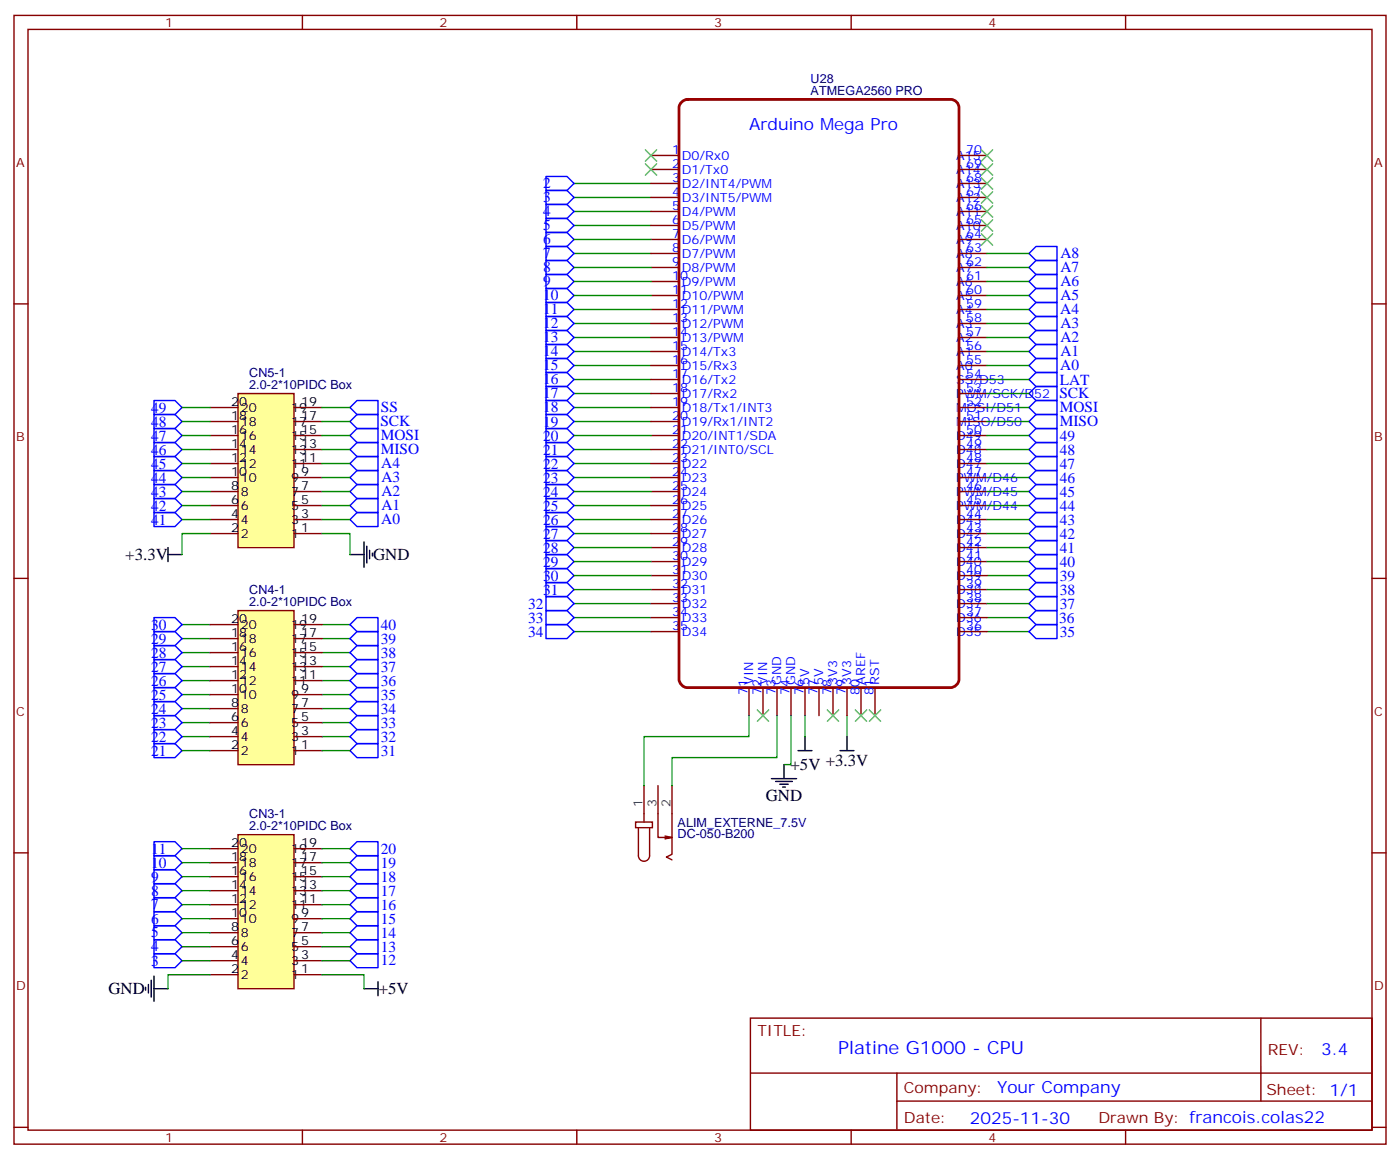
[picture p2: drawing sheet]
<svg xmlns="http://www.w3.org/2000/svg" width="353mm" height="292mm" viewBox="0 0 353 292" stroke-linecap="round" stroke-linejoin="round" font-family="sans-serif">
<g fill="none" stroke="#870000" stroke-width=".35">
<path d="M3.5 3.9h345.7v284.3h-345.7zM7.1 7.4h338.6v277.3h-338.6zM76.2 3.9v3.5M145.3 3.9v3.5M214.5 3.9v3.5M283.6 3.9v3.5M164 39.2h7.1M241.7 39.2h7M164 42.7h7.1M164 46.2h7.1M164 49.7h7.1M164 53.3h7.1"/>
<path d="M164 56.8h7.1M241.7 42.7h7M241.7 46.2h7M241.7 49.7h7M241.7 53.3h7M241.7 56.8h7M3.5 76.6h3.6M164 60.3h7.1M164 63.9h7.1M164 67.4h7.1M164 70.9h7.1M164 74.4h7.1"/>
<path d="M164 78h7.1M241.7 60.3h7M241.7 63.9h7M241.7 67.4h7M241.7 70.9h7M241.7 74.4h7M241.7 78h7M345.7 76.6h3.5M164 81.5h7.1M164 85h7.1M164 88.5h7.1M164 92.1h7.1"/>
<path d="M164 95.6h7.1M164 99.1h7.1M241.7 81.5h7M241.7 85h7M241.7 88.5h7M241.7 92.1h7M241.7 95.6h7M241.7 99.1h7M164 102.7h7.1M164 106.2h7.1M164 109.7h7.1M164 113.2h7.1"/>
<path d="M164 116.8h7.1M241.7 102.7h7M241.7 106.2h7M241.7 109.7h7M241.7 113.2h7M241.7 116.8h7M164 120.3h7.1M164 123.8h7.1M164 127.4h7.1M164 130.9h7.1M164 134.4h7.1M164 137.9h7.1"/>
<path d="M241.7 120.3h7M241.7 123.8h7M241.7 127.4h7M241.7 130.9h7M241.7 134.4h7M241.7 137.9h7M3.5 145.7h3.6M164 141.5h7.1M164 145h7.1M164 148.5h7.1M164 152h7.1M164 155.6h7.1"/>
<path d="M164 159.1h7.1M241.7 141.5h7M241.7 145h7M241.7 148.5h7M241.7 152h7M241.7 155.6h7M241.7 159.1h7M345.7 145.7h3.5M188.7 173.2v7.1M192.3 173.2v7.1M195.8 173.2v7.1M199.3 173.2v7.1"/>
<path d="M202.8 173.2v7.1M206.4 173.2v7.1M209.9 173.2v7.1M213.4 173.2v7.1M217 173.2v7.1M220.5 173.2v7.1M3.5 214.8h3.6M345.7 214.8h3.5M189.1 256.5h156.6v28.2h-156.6zM317.7 256.5v20.9M189.1 270.3h156.5M226 277.4h119.6"/>
<path d="M226 270.3v14.1M3.5 284h3.6M76.2 284.7v3.5M145.3 284.7v3.5M214.5 284.7v3.5M283.6 284.7v3.5M345.7 284h3.5"/>
</g>
<g fill="none" stroke="#00f" stroke-width=".35">
<path d="M137.6 44.4h5.3l1.7 1.8-1.7 1.8h-5.3zM137.6 48h5.3l1.7 1.7-1.7 1.8h-5.3zM137.6 51.5h5.3l1.7 1.8-1.7 1.7h-5.3zM137.6 55h5.3l1.7 1.8-1.7 1.8h-5.3zM137.6 76.2h5.3l1.7 1.8-1.7 1.7h-5.3zM137.6 72.7h5.3l1.7 1.7-1.7 1.8h-5.3zM137.6 69.1h5.3l1.7 1.8-1.7 1.8h-5.3zM137.6 65.6h5.3l1.7 1.8-1.7 1.7h-5.3zM137.6 62.1h5.3l1.7 1.8-1.7 1.7h-5.3zM137.6 79.7h5.3l1.7 1.8-1.7 1.8h-5.3zM137.6 90.3h5.3l1.7 1.8-1.7 1.7h-5.3zM137.6 93.8h5.3l1.7 1.8-1.7 1.8h-5.3z"/>
<path d="M137.6 97.4h5.3l1.7 1.7-1.7 1.8h-5.3zM137.6 83.3h5.3l1.7 1.7-1.7 1.8h-5.3zM137.6 86.8h5.3l1.7 1.7-1.7 1.8h-5.3zM137.6 100.9h5.3l1.7 1.8-1.7 1.7h-5.3zM137.6 104.4h5.3l1.7 1.8-1.7 1.7h-5.3zM137.6 111.5h5.3l1.7 1.7-1.7 1.8h-5.3zM137.6 115h5.3l1.7 1.8-1.7 1.7h-5.3zM137.6 118.5h5.3l1.7 1.8-1.7 1.8h-5.3zM137.6 129.1h5.3l1.7 1.8-1.7 1.7h-5.3zM137.6 132.6h5.3l1.7 1.8-1.7 1.8h-5.3zM137.6 125.6h5.3l1.7 1.8-1.7 1.7h-5.3zM137.6 153.8h5.3l1.7 1.8-1.7 1.7h-5.3z"/>
<path d="M137.6 150.3h5.3l1.7 1.7-1.7 1.8h-5.3zM137.6 157.3h5.3l1.7 1.8-1.7 1.8h-5.3zM259.3 155.6l1.8-1.8h5.2v3.5h-5.2zM259.3 145l1.8-1.8h5.2v3.6h-5.2zM259.3 159.1l1.8-1.8h5.2v3.6h-5.2z"/>
</g>
<g fill="none" stroke="#008700" stroke-width=".35">
<path d="M144.6 56.8h19.4M144.6 53.3h19.4M144.6 49.7h19.4M144.6 46.2h19.4M144.6 63.9h19.4M144.6 99.1h19.4M144.6 95.6h19.4M144.6 92.1h19.4M144.6 88.5h19.4M144.6 85h19.4M144.6 81.5h19.4M144.6 116.8h19.4"/>
<path d="M144.6 113.2h19.4M144.6 106.2h19.4M144.6 102.7h19.4M144.6 134.4h19.4M144.6 130.9h19.4M144.6 127.4h19.4M144.6 120.3h19.4M144.6 155.6h19.4M144.6 159.1h19.4M144.6 152h19.4M248.7 155.6h10.6M248.7 159.1h10.6"/>
<path d="M248.7 145h10.6M213.4 180.3v5.3"/>
</g>
<path d="M171.8 25.7l1.4-.7h66.3a2.12 2.12 0 0 1 2.2 2.2v143.9a2.27 2.27 0 0 1-2.2 2.1h-66.3a2.27 2.27 0 0 1-2.1-2.1v-143.9l.1-.6z" fill="none" stroke="#900" stroke-width=".71"/>
<path d="M194.4 196.1h6.3M195.4 196.8h4.3M196.5 197.6h2.1M197.2 198.3h.7M197.6 192.6v3.5M201.1 189.1h3.5M202.8 185.6v3.5M211.7 189.1h3.5M213.4 185.6v3.5" fill="none" stroke="#000" stroke-width=".35"/>
<path d="M60 210.3h14.1v38.8h-14.1z" fill="#ff9" stroke="#870000" stroke-width=".35"/>
<g fill="none" stroke="#870000" stroke-width=".35">
<path d="M52.9 217.3h7.1M52.9 213.8h7.1M74.1 217.3h7M74.1 213.8h7M52.9 238.5h7.1M52.9 234.9h7.1M52.9 231.4h7.1M52.9 227.9h7.1M52.9 224.4h7.1M52.9 220.8h7.1M74.1 238.5h7M74.1 234.9h7"/>
<path d="M74.1 231.4h7M74.1 227.9h7M74.1 224.4h7M74.1 220.8h7M52.9 245.5h7.1M52.9 242h7.1M74.1 245.5h7M74.1 242h7"/>
</g>
<path d="M60 99.1h14.1v38.8h-14.1z" fill="#ff9" stroke="#870000" stroke-width=".35"/>
<g fill="none" stroke="#870000" stroke-width=".35">
<path d="M52.9 116.8h7.1M52.9 113.2h7.1M52.9 109.7h7.1M52.9 106.2h7.1M52.9 102.7h7.1M74.1 116.8h7M74.1 113.2h7M74.1 109.7h7M74.1 106.2h7M74.1 102.7h7M52.9 134.4h7.1M52.9 130.9h7.1"/>
<path d="M52.9 127.4h7.1M52.9 123.8h7.1M52.9 120.3h7.1M74.1 134.4h7M74.1 130.9h7M74.1 127.4h7M74.1 123.8h7M74.1 120.3h7"/>
</g>
<g fill="none" stroke="#000" stroke-width=".35">
<path d="M42.3 139.7h3.6M42.3 137.9v3.6M88.2 139.7h3.5M91.7 136.5v6.4M92.4 137.6v4.2M93.1 138.6v2.2M93.8 139.3v.8M36.7 248.7v.7M37.4 248v2.1M38.1 246.9v4.3M38.8 249.1h3.5M38.8 245.9v6.3"/>
<path d="M91.7 249.1h3.5M95.2 247.3v3.5"/>
</g>
<g fill="none" stroke="#00f" stroke-width=".35">
<path d="M137.6 58.6h5.3l1.7 1.7-1.7 1.8h-5.3zM38.8 115h5.3l1.8 1.8-1.8 1.7h-5.3zM38.8 111.5h5.3l1.8 1.7-1.8 1.8h-5.3zM38.8 107.9h5.3l1.8 1.8-1.8 1.8h-5.3zM38.8 104.4h5.3l1.8 1.8-1.8 1.7h-5.3zM38.8 118.5h5.3l1.8 1.8-1.8 1.8h-5.3zM38.8 100.9h5.3l1.8 1.8-1.8 1.7h-5.3zM88.2 116.8l1.8-1.8h5.2v3.5h-5.2zM137.6 107.9h5.3l1.7 1.8-1.7 1.8h-5.3zM38.8 122.1h5.3l1.8 1.7-1.8 1.8h-5.3zM38.8 125.6h5.3l1.8 1.8-1.8 1.7h-5.3zM38.8 129.1h5.3l1.8 1.8-1.8 1.7h-5.3z"/>
<path d="M88.2 120.3l1.8-1.8h5.2v3.6h-5.2zM88.2 123.8l1.8-1.7h5.2v3.5h-5.2zM137.6 122.1h5.3l1.7 1.7-1.7 1.8h-5.3zM137.6 136.2h5.3l1.7 1.7-1.7 1.8h-5.3zM137.6 139.7h5.3l1.7 1.8-1.7 1.7h-5.3zM38.8 155.6h5.3l1.8 1.7-1.8 1.8h-5.3zM38.8 159.1h5.3l1.8 1.8-1.8 1.7h-5.3zM88.2 157.3l1.8-1.7h5.2v3.5h-5.2zM137.6 143.2h5.3l1.7 1.8-1.7 1.8h-5.3zM137.6 146.8h5.3l1.7 1.7-1.7 1.8h-5.3zM38.8 176.7h5.3l1.8 1.8-1.8 1.8h-5.3zM38.8 173.2h5.3l1.8 1.8-1.8 1.7h-5.3z"/>
<path d="M38.8 162.6h5.3l1.8 1.8-1.8 1.8h-5.3zM38.8 169.7h5.3l1.8 1.7-1.8 1.8h-5.3zM38.8 166.2h5.3l1.8 1.7-1.8 1.8h-5.3zM88.2 178.5l1.8-1.8h5.2v3.6h-5.2zM88.2 171.4l1.8-1.7h5.2v3.5h-5.2zM88.2 175l1.8-1.8h5.2v3.5h-5.2zM88.2 167.9l1.8-1.7h5.2v3.5h-5.2zM88.2 164.4l1.8-1.8h5.2v3.6h-5.2zM88.2 160.9l1.8-1.8h5.2v3.5h-5.2zM38.8 180.3h5.3l1.8 1.7-1.8 1.8h-5.3zM38.8 183.8h5.3l1.8 1.8-1.8 1.7h-5.3zM88.2 182l1.8-1.7h5.2v3.5h-5.2z"/>
<path d="M90 183.8h5.2v3.5h-5.2l-1.8-1.7zM38.8 219.1h5.3l1.8 1.7-1.8 1.8h-5.3zM38.8 215.5h5.3l1.8 1.8-1.8 1.8h-5.3zM38.8 212h5.3l1.8 1.8-1.8 1.7h-5.3zM88.2 213.8l1.8-1.8h5.2v3.5h-5.2zM90 215.5h5.2v3.6h-5.2l-1.8-1.8zM90 219.1h5.2v3.5h-5.2l-1.8-1.8zM38.8 222.6h5.3l1.8 1.8-1.8 1.7h-5.3zM38.8 226.1h5.3l1.8 1.8-1.8 1.8h-5.3zM38.8 229.7h5.3l1.8 1.7-1.8 1.8h-5.3zM38.8 236.7h5.3l1.8 1.8-1.8 1.7h-5.3zM38.8 233.2h5.3l1.8 1.7-1.8 1.8h-5.3z"/>
<path d="M88.2 231.4l1.8-1.7h5.2v3.5h-5.2zM88.2 227.9l1.8-1.8h5.2v3.6h-5.2zM88.2 234.9l1.8-1.7h5.2v3.5h-5.2zM88.2 238.5l1.8-1.8h5.2v3.5h-5.2zM90 222.6h5.2v3.5h-5.2l-1.8-1.7zM38.8 240.2h5.3l1.8 1.8-1.8 1.8h-5.3zM88.2 242l1.8-1.8h5.2v3.6h-5.2z"/>
</g>
<g fill="none" stroke="#008700" stroke-width=".35">
<path d="M144.6 60.3h19.4M144.6 67.4h19.4M144.6 70.9h19.4M144.6 74.4h19.4M144.6 78h19.4M45.9 116.8h7M45.9 102.7h7M45.9 106.2h7M45.9 109.7h7M45.9 113.2h7M81.1 116.8h7.1M144.6 109.7h19.4"/>
<path d="M45.9 120.3h7M52.9 134.4h-7v5.3M81.1 134.4h7.1v5.3M81.1 123.8h7.1M81.1 120.3h7.1M144.6 123.8h19.4M144.6 137.9h19.4M45.9 157.3h7M81.1 157.3h7.1M144.6 141.5h19.4M144.6 145h19.4M144.6 148.5h19.4"/>
<path d="M45.9 178.5h7M45.9 167.9h7M45.9 171.4h7M45.9 164.4h7M45.9 160.9h7M45.9 175h7M81.1 178.5h7.1M81.1 167.9h7.1M81.1 171.4h7.1M81.1 164.4h7.1M81.1 160.9h7.1M81.1 175h7.1"/>
<path d="M45.9 185.6h7M45.9 182h7M81.1 185.6h7.1M81.1 182h7.1M45.9 217.3h7M45.9 213.8h7M81.1 217.3h7.1M81.1 213.8h7.1M45.9 227.9h7M45.9 231.4h7M45.9 224.4h7M45.9 220.8h7"/>
<path d="M45.9 238.5h7M45.9 234.9h7M81.1 227.9h7.1M81.1 231.4h7.1M81.1 224.4h7.1M81.1 220.8h7.1M81.1 238.5h7.1M81.1 234.9h7.1M45.9 242h7M52.9 245.5h-10.6v3.6M81.1 245.5h10.6v3.6M81.1 242h7.1"/>
</g>
<path d="M60 153.8h14.1v38.8h-14.1z" fill="#ff9" stroke="#870000" stroke-width=".35"/>
<g fill="none" stroke="#870000" stroke-width=".35">
<path d="M52.9 157.3h7.1M74.1 157.3h7M52.9 178.5h7.1M52.9 175h7.1M52.9 171.4h7.1M52.9 167.9h7.1M52.9 164.4h7.1M52.9 160.9h7.1M74.1 178.5h7M74.1 175h7M74.1 171.4h7M74.1 167.9h7"/>
<path d="M74.1 164.4h7M74.1 160.9h7M52.9 189.1h7.1M52.9 185.6h7.1M52.9 182h7.1M74.1 189.1h7M74.1 185.6h7M74.1 182h7M162.3 197.9v9.2M165.8 197.9v13.1h3.5l-1.7 .3M169.3 197.9v17.3l-1.4 .7 1.4 .7M160.2 207.1h4.2v1.4h-4.2z"/>
<path d="M160.9 208.5v7a1.41 1.41 0 0 0 1.4 1.5 1.41 1.41 0 0 0 1.4-1.5v-7M167.6 210.6l1.7 .4"/>
</g>
<g fill="none" stroke="#00f" stroke-width=".35">
<path d="M259.3 63.9l1.8-1.8h5.2v3.5h-5.2zM259.3 67.4l1.8-1.8h5.2v3.5h-5.2zM259.3 70.9l1.8-1.8h5.2v3.6h-5.2zM259.3 74.4l1.8-1.7h5.2v3.5h-5.2zM259.3 78l1.8-1.8h5.2v3.5h-5.2zM259.3 81.5l1.8-1.8h5.2v3.6h-5.2zM259.3 85l1.8-1.7h5.2v3.5h-5.2zM259.3 88.5l1.8-1.7h5.2v3.5h-5.2zM259.3 92.1l1.8-1.8h5.2v3.5h-5.2zM259.3 99.1l1.8-1.7h5.2v3.5h-5.2zM259.3 95.6l1.8-1.8h5.2v3.6h-5.2zM88.2 102.7l1.8-1.8h5.2v3.5h-5.2z"/>
<path d="M88.2 106.2l1.8-1.8h5.2v3.5h-5.2zM88.2 109.7l1.8-1.8h5.2v3.6h-5.2zM88.2 113.2l1.8-1.7h5.2v3.5h-5.2zM259.3 116.8l1.8-1.8h5.2v3.5h-5.2zM259.3 113.2l1.8-1.7h5.2v3.5h-5.2zM259.3 109.7l1.8-1.8h5.2v3.6h-5.2zM259.3 106.2l1.8-1.8h5.2v3.5h-5.2zM259.3 102.7l1.8-1.8h5.2v3.5h-5.2zM88.2 130.9l1.8-1.8h5.2v3.5h-5.2zM88.2 127.4l1.8-1.8h5.2v3.5h-5.2zM259.3 137.9l1.8-1.7h5.2v3.5h-5.2zM259.3 134.4l1.8-1.8h5.2v3.6h-5.2z"/>
<path d="M259.3 130.9l1.8-1.8h5.2v3.5h-5.2zM259.3 127.4l1.8-1.8h5.2v3.5h-5.2zM259.3 123.8l1.8-1.7h5.2v3.5h-5.2zM259.3 120.3l1.8-1.8h5.2v3.6h-5.2zM259.3 152l1.8-1.7h5.2v3.5h-5.2zM259.3 148.5l1.8-1.7h5.2v3.5h-5.2zM259.3 141.5l1.8-1.8h5.2v3.5h-5.2zM38.8 187.3h5.3l1.8 1.8-1.8 1.8h-5.3zM90 187.3h5.2v3.6h-5.2l-1.8-1.8z"/>
</g>
<g fill="none" stroke="#008700" stroke-width=".35">
<path d="M248.7 78h10.6M248.7 74.4h10.6M248.7 70.9h10.6M248.7 67.4h10.6M248.7 63.9h10.6M248.7 92.1h10.6M248.7 88.5h10.6M248.7 85h10.6M248.7 81.5h10.6M248.7 99.1h10.6M248.7 95.6h10.6M81.1 113.2h7.1"/>
<path d="M81.1 109.7h7.1M81.1 106.2h7.1M81.1 102.7h7.1M248.7 116.8h10.6M248.7 113.2h10.6M248.7 109.7h10.6M248.7 106.2h10.6M248.7 102.7h10.6M45.9 123.8h7M45.9 127.4h7M45.9 130.9h7M81.1 127.4h7.1"/>
<path d="M81.1 130.9h7.1M248.7 123.8h10.6M248.7 127.4h10.6M248.7 130.9h10.6M248.7 137.9h10.6M248.7 134.4h10.6M248.7 120.3h10.6M248.7 152h10.6M248.7 148.5h10.6M248.7 141.5h10.6M45.9 189.1h7M81.1 189.1h7.1"/>
<path d="M188.7 180.3v5.3h-26.4v12.3M195.8 180.3v10.6h-26.5v7M199.3 180.3v12.3h-1.7M202.8 180.3v5.3"/>
</g>
<g fill="none" stroke="#3c3" stroke-width=".35">
<path d="M162.6 37.7l2.9 2.9M165.5 37.7l-2.9 2.9M247.3 37.7l2.8 2.9M250.1 37.7l-2.8 2.9M162.6 41.3l2.9 2.8M165.5 41.3l-2.9 2.8M247.3 41.3l2.8 2.8M247.3 44.8l2.8 2.8M247.3 48.3l2.8 2.9M247.3 51.9l2.8 2.8M247.3 55.4l2.8 2.8M247.3 58.9l2.8 2.8"/>
<path d="M250.1 41.3l-2.8 2.8M250.1 44.8l-2.8 2.8M250.1 48.3l-2.8 2.9M250.1 51.9l-2.8 2.8M250.1 55.4l-2.8 2.8M250.1 58.9l-2.8 2.8M190.9 178.9l2.8 2.8M193.7 178.9l-2.8 2.8M208.5 178.9l2.8 2.8M211.3 178.9l-2.8 2.8M215.5 178.9l2.9 2.8M218.4 178.9l-2.9 2.8"/>
<path d="M219.1 178.9l2.8 2.8M221.9 178.9l-2.8 2.8"/>
</g>
<text font-size="4.6" fill="#00f" x="211.2" y="265.5">Platine G1000 - CPU</text>
<g font-size="4.2" fill="#00f">
<text x="188.7" y="32.9">Arduino Mega Pro</text>
<text x="332.9" y="265.7">3.4</text>
<text x="251.3" y="275.3">Your Company</text>
<text x="244.3" y="283.1">2025-11-30</text>
</g>
<g font-size="4.2">
<text x="31.6" y="141.1">+3.3V</text>
<text x="94" y="141.1">GND</text>
<text x="199.2" y="194">+5V +3.3V</text>
<text x="193" y="201.8">GND</text>
<text x="27.3" y="250.5">GND</text>
<text x="95.4" y="250.5">+5V</text>
</g>
<g font-size="3.9" fill="#00f">
<text x="136.9" y="47.5">2</text>
<text x="136.9" y="51">3</text>
<text x="136.9" y="54.5">4</text>
<text x="136.9" y="58">5</text>
<text x="136.9" y="65.1">7</text>
<text x="136.9" y="61.6">6</text>
<text x="267.2" y="65.1">A8</text>
<text x="136.9" y="68.6">8</text>
<text x="267.2" y="68.6">A7</text>
<text x="136.9" y="75.7">10</text>
<text x="136.9" y="72.2">9</text>
<text x="267.2" y="72.1">A6</text>
<text x="267.2" y="75.6">A5</text>
<text x="136.9" y="79.2">11</text>
<text x="136.9" y="82.7">12</text>
<text x="267.2" y="79.2">A4</text>
<text x="267.2" y="82.7">A3</text>
<text x="136.9" y="86.3">13</text>
<text x="136.9" y="89.8">14</text>
<text x="267.2" y="86.2">A2</text>
<text x="267.2" y="89.7">A1</text>
<text x="136.9" y="93.3">15</text>
<text x="267.2" y="93.3">A0</text>
<text x="136.9" y="96.9">16</text>
<text x="136.9" y="100.4">17</text>
<text x="267" y="100.3">SCK</text>
<text x="267.1" y="96.9">LAT</text>
<text x="38.1" y="107.5">48</text>
<text x="38.1" y="103.9">49</text>
<text x="95.9" y="107.4">SCK</text>
<text x="96" y="103.9">SS</text>
<text x="136.9" y="103.9">18</text>
<text x="136.9" y="107.4">19</text>
<text x="267.1" y="107.4">MISO</text>
<text x="267.1" y="103.9">MOSI</text>
<text x="38.1" y="111">47</text>
<text x="96" y="110.9">MOSI</text>
<text x="136.9" y="111">20</text>
<text x="267.1" y="111">49</text>
<text x="38.1" y="118">45</text>
<text x="38.1" y="114.5">46</text>
<text x="96" y="114.4">MISO</text>
<text x="96.1" y="118">A4</text>
<text x="136.9" y="114.5">21</text>
<text x="136.9" y="118">22</text>
<text x="267.1" y="118">47</text>
<text x="267.1" y="114.5">48</text>
<text x="38.1" y="121.6">44</text>
<text x="38.1" y="125.1">43</text>
<text x="96.1" y="121.5">A3</text>
<text x="96.1" y="125">A2</text>
<text x="136.9" y="121.5">23</text>
<text x="136.9" y="125.1">24</text>
<text x="267.1" y="125.1">45</text>
<text x="267.1" y="121.5">46</text>
<text x="38.1" y="128.6">42</text>
<text x="96.1" y="128.6">A1</text>
<text x="136.9" y="128.6">25</text>
<text x="267.1" y="128.6">44</text>
<text x="38.1" y="132.2">41</text>
<text x="96.1" y="132.1">A0</text>
<text x="136.9" y="132.1">26</text>
<text x="136.9" y="135.7">27</text>
<text x="267.1" y="135.7">42</text>
<text x="267.1" y="132.1">43</text>
<text x="136.9" y="139.2">28</text>
<text x="136.9" y="142.7">29</text>
<text x="267.1" y="142.7">40</text>
<text x="267.1" y="139.2">41</text>
<text x="136.9" y="146.2">30</text>
<text x="136.9" y="149.8">31</text>
<text x="267.1" y="146.2">39</text>
<text x="267.1" y="149.8">38</text>
<text x="133.1" y="153.3">32</text>
<text x="267.1" y="153.3">37</text>
<text x="38.1" y="158.6">30</text>
<text x="96" y="158.7">40</text>
<text x="133.1" y="156.8">33</text>
<text x="133.1" y="160.4">34</text>
<text x="266.9" y="156.9">36</text>
<text x="267.1" y="160.4">35</text>
<text x="38.1" y="162.1">29</text>
<text x="38.1" y="165.6">28</text>
<text x="96" y="165.8">38</text>
<text x="96" y="162.2">39</text>
<text x="38.1" y="172.7">26</text>
<text x="38.1" y="169.2">27</text>
<text x="96" y="172.8">36</text>
<text x="96" y="169.3">37</text>
<text x="38.1" y="179.8">24</text>
<text x="38.1" y="176.2">25</text>
<text x="96" y="179.9">34</text>
<text x="96" y="176.3">35</text>
<text x="38.1" y="183.3">23</text>
<text x="96" y="183.4">33</text>
<text x="38.1" y="186.8">22</text>
<text x="38.1" y="190.3">21</text>
<text x="96" y="186.9">32</text>
<text x="96" y="190.4">31</text>
<text x="38.1" y="215.1">11</text>
<text x="96" y="215.1">20</text>
<text x="38.1" y="218.6">10</text>
<text x="96" y="218.7">19</text>
<text x="38.1" y="225.6">8</text>
<text x="38.1" y="222.1">9</text>
<text x="96" y="222.2">18</text>
<text x="96" y="225.7">17</text>
<text x="38.1" y="229.1">7</text>
<text x="38.1" y="232.7">6</text>
<text x="96" y="232.8">15</text>
<text x="96" y="229.3">16</text>
<text x="38.1" y="239.7">4</text>
<text x="38.1" y="236.2">5</text>
<text x="96" y="236.3">14</text>
<text x="96" y="239.8">13</text>
<text x="38.1" y="243.2">3</text>
<text x="96" y="243.2">12</text>
</g>
<g font-size="3.9" fill="#800">
<text x="190.9" y="261.1">TITLE:</text>
<text x="319.5" y="265.7">REV:</text>
<text x="227.8" y="275.3">Company:</text>
<text x="319.1" y="275.9">Sheet: 1/1</text>
<text x="227.8" y="282.9">Date:</text>
<text x="276.8" y="283">Drawn By: francois.colas22</text>
</g>
<g font-size="3.2" fill="#800">
<text x="41.6" y="6.9">1</text>
<text x="110.8" y="6.9">2</text>
<text x="179.9" y="6.9">3</text>
<text x="249.1" y="6.9">4</text>
<text x="4.1" y="42">A</text>
<text x="346.3" y="42">A</text>
<text x="4.1" y="111.1">B</text>
<text x="346.3" y="111.1">B</text>
<text x="4.1" y="180.3">C</text>
<text x="346.3" y="180.3">C</text>
<text x="4.1" y="249.4">D</text>
<text x="346.3" y="249.4">D</text>
<text x="41.6" y="287.7">1</text>
<text x="110.8" y="287.7">2</text>
<text x="179.9" y="287.7">3</text>
<text x="249.1" y="287.7">4</text>
</g>
<g font-size="3.2" fill="#000080">
<text x="204.3" y="24">ATMEGA2560 PRO</text>
<text x="204.3" y="20.8">U28</text>
<text x="62.8" y="94.9">CN5-1</text>
<text x="62.8" y="98.1">2.0-2*10PIDC Box</text>
<text x="62.8" y="149.6">CN4-1</text>
<text x="62.8" y="152.8">2.0-2*10PIDC Box</text>
<text x="62.8" y="209.2">2.0-2*10PIDC Box</text>
<text x="62.8" y="206">CN3-1</text>
<text x="170.7" y="208.3">ALIM_EXTERNE_7.5V</text>
<text x="170.7" y="211.2">DC-050-B200</text>
</g>
<g font-size="3.2" fill="#00f">
<text x="169.3" y="38.8">1</text>
<text x="171.8" y="40.2">D0/Rx0</text>
<text x="240.9" y="40.2">A15</text>
<text x="243.4" y="38.8">70</text>
<text x="169.3" y="42.3">2</text>
<text x="169.3" y="45.9">3</text>
<text x="171.8" y="43.7">D1/Tx0</text>
<text x="171.8" y="47.3">D2/INT4/PWM</text>
<text x="240.9" y="47.3">A13</text>
<text x="240.9" y="43.7">A14</text>
<text x="243.4" y="45.9">68</text>
<text x="243.4" y="42.3">69</text>
<text x="169.3" y="49.4">4</text>
<text x="169.3" y="52.9">5</text>
<text x="171.8" y="50.8">D3/INT5/PWM</text>
<text x="240.9" y="50.8">A12</text>
<text x="243.4" y="52.9">66</text>
<text x="243.4" y="49.4">67</text>
<text x="169.3" y="56.4">6</text>
<text x="169.3" y="60">7</text>
<text x="171.8" y="54.3">D4/PWM</text>
<text x="171.8" y="57.9">D5/PWM</text>
<text x="240.9" y="57.9">A10</text>
<text x="240.9" y="54.3">A11</text>
<text x="243.4" y="60">64</text>
<text x="243.4" y="56.4">65</text>
<text x="169.3" y="63.5">8</text>
<text x="171.8" y="61.4">D6/PWM</text>
<text x="171.8" y="64.9">D7/PWM</text>
<text x="240.9" y="64.9">A8</text>
<text x="240.9" y="61.4">A9</text>
<text x="243.4" y="63.5">63</text>
<text x="169.3" y="67">9</text>
<text x="169.3" y="70.6">10</text>
<text x="171.8" y="68.4">D8/PWM</text>
<text x="171.8" y="72">D9/PWM</text>
<text x="240.9" y="72">A6</text>
<text x="240.9" y="68.4">A7</text>
<text x="243.4" y="70.6">61</text>
<text x="243.4" y="67">62</text>
<text x="169.3" y="74.1">11</text>
<text x="169.3" y="77.6">12</text>
<text x="171.8" y="75.5">D10/PWM</text>
<text x="240.9" y="75.5">A5</text>
<text x="243.4" y="77.6">59</text>
<text x="243.4" y="74.1">60</text>
<text x="169.3" y="81.1">13</text>
<text x="171.8" y="79">D11/PWM</text>
<text x="171.8" y="82.5">D12/PWM</text>
<text x="240.9" y="82.5">A3</text>
<text x="240.9" y="79">A4</text>
<text x="243.4" y="81.1">58</text>
<text x="169.3" y="84.7">14</text>
<text x="169.3" y="88.2">15</text>
<text x="171.8" y="86.1">D13/PWM</text>
<text x="171.8" y="89.6">D14/Tx3</text>
<text x="240.9" y="89.6">A1</text>
<text x="240.9" y="86.1">A2</text>
<text x="243.4" y="88.2">56</text>
<text x="243.4" y="84.7">57</text>
<text x="169.3" y="91.7">16</text>
<text x="169.3" y="95.2">17</text>
<text x="171.8" y="93.1">D15/Rx3</text>
<text x="240.9" y="93.1">A0</text>
<text x="243.4" y="95.2">54</text>
<text x="243.4" y="91.7">55</text>
<text x="169.3" y="98.8">18</text>
<text x="171.8" y="96.7">D16/Tx2</text>
<text x="171.8" y="100.2">D17/Rx2</text>
<text x="240.9" y="100.2">PWM/SCK/D52</text>
<text x="240.9" y="96.7">SS/D53</text>
<text x="243.4" y="98.8">53</text>
<text x="169.3" y="102.3">19</text>
<text x="169.3" y="105.8">20</text>
<text x="171.8" y="103.7">D18/Tx1/INT3</text>
<text x="171.8" y="107.2">D19/Rx1/INT2</text>
<text x="240.9" y="107.2">MISO/D50</text>
<text x="240.9" y="103.7">MOSI/D51</text>
<text x="243.4" y="105.8">51</text>
<text x="243.4" y="102.3">52</text>
<text x="169.3" y="109.4">21</text>
<text x="169.3" y="112.9">22</text>
<text x="171.8" y="110.8">D20/INT1/SDA</text>
<text x="240.9" y="110.8">D49</text>
<text x="243.4" y="112.9">49</text>
<text x="243.4" y="109.4">50</text>
<text x="169.3" y="116.4">23</text>
<text x="169.3" y="119.9">24</text>
<text x="171.8" y="114.3">D21/INT0/SCL</text>
<text x="171.8" y="117.8">D22</text>
<text x="240.9" y="117.8">D47</text>
<text x="240.9" y="114.3">D48</text>
<text x="243.4" y="119.9">47</text>
<text x="243.4" y="116.4">48</text>
<text x="169.3" y="123.5">25</text>
<text x="171.8" y="121.4">D23</text>
<text x="171.8" y="124.9">D24</text>
<text x="240.9" y="124.9">PWM/D45</text>
<text x="240.9" y="121.4">PWM/D46</text>
<text x="243.4" y="123.5">46</text>
<text x="169.3" y="127">26</text>
<text x="169.3" y="130.5">27</text>
<text x="171.8" y="128.4">D25</text>
<text x="171.8" y="131.9">D26</text>
<text x="240.9" y="131.9">D43</text>
<text x="240.9" y="128.4">PWM/D44</text>
<text x="243.4" y="130.5">44</text>
<text x="243.4" y="127">45</text>
<text x="169.3" y="134.1">28</text>
<text x="169.3" y="137.6">29</text>
<text x="171.8" y="135.5">D27</text>
<text x="240.9" y="135.5">D42</text>
<text x="243.4" y="137.6">42</text>
<text x="243.4" y="134.1">43</text>
<text x="169.3" y="141.1">30</text>
<text x="171.8" y="139">D28</text>
<text x="171.8" y="142.5">D29</text>
<text x="240.9" y="142.5">D40</text>
<text x="240.9" y="139">D41</text>
<text x="243.4" y="141.1">41</text>
<text x="169.3" y="144.6">31</text>
<text x="169.3" y="148.2">32</text>
<text x="171.8" y="146">D30</text>
<text x="171.8" y="149.6">D31</text>
<text x="240.9" y="149.6">D38</text>
<text x="240.9" y="146">D39</text>
<text x="243.4" y="148.2">39</text>
<text x="243.4" y="144.6">40</text>
<text x="169.3" y="151.7">33</text>
<text x="169.3" y="155.2">34</text>
<text x="171.8" y="153.1">D32</text>
<text x="240.9" y="153.1">D37</text>
<text x="243.4" y="155.2">37</text>
<text x="243.4" y="151.7">38</text>
<text x="169.3" y="158.7">35</text>
<text x="171.8" y="156.6">D33</text>
<text x="171.8" y="160.2">D34</text>
<text x="240.9" y="160.2">D35</text>
<text x="240.9" y="156.6">D36</text>
<text x="243.4" y="158.7">36</text>
<text x="189.8" y="172.5" transform="rotate(-90 189.8 172.5)">VIN</text>
<text x="193.3" y="172.5" transform="rotate(-90 193.3 172.5)">VIN</text>
<text x="196.8" y="172.5" transform="rotate(-90 196.8 172.5)">GND</text>
<text x="200.4" y="172.5" transform="rotate(-90 200.4 172.5)">GND</text>
<text x="203.9" y="172.5" transform="rotate(-90 203.9 172.5)">5V</text>
<text x="207.4" y="172.5" transform="rotate(-90 207.4 172.5)">5V</text>
<text x="211" y="172.5" transform="rotate(-90 211 172.5)">3V3</text>
<text x="214.5" y="172.5" transform="rotate(-90 214.5 172.5)">3V3</text>
<text x="218" y="172.5" transform="rotate(-90 218 172.5)">AREF</text>
<text x="221.5" y="172.5" transform="rotate(-90 221.5 172.5)">RST</text>
<text x="188.4" y="175" transform="rotate(-90 188.4 175)">71</text>
<text x="191.9" y="175" transform="rotate(-90 191.9 175)">72</text>
<text x="195.4" y="175" transform="rotate(-90 195.4 175)">73</text>
<text x="199" y="175" transform="rotate(-90 199 175)">74</text>
<text x="202.5" y="175" transform="rotate(-90 202.5 175)">76</text>
<text x="206" y="175" transform="rotate(-90 206 175)">77</text>
<text x="209.5" y="175" transform="rotate(-90 209.5 175)">78</text>
<text x="213.1" y="175" transform="rotate(-90 213.1 175)">79</text>
<text x="216.6" y="175" transform="rotate(-90 216.6 175)">80</text>
<text x="220.1" y="175" transform="rotate(-90 220.1 175)">81</text>
</g>
<g font-size="3.2">
<text x="58.2" y="105.8">18</text>
<text x="58.2" y="102.3">20</text>
<text x="60.7" y="107.2">18</text>
<text x="60.7" y="103.7">20</text>
<text x="73.4" y="107.2">17</text>
<text x="73.4" y="103.7">19</text>
<text x="75.8" y="105.8">17</text>
<text x="75.8" y="102.3">19</text>
<text x="58.2" y="112.9">14</text>
<text x="58.2" y="109.4">16</text>
<text x="60.7" y="110.8">16</text>
<text x="73.4" y="110.8">15</text>
<text x="75.8" y="112.9">13</text>
<text x="75.8" y="109.4">15</text>
<text x="58.2" y="119.9">10</text>
<text x="58.2" y="116.4">12</text>
<text x="60.7" y="117.8">12</text>
<text x="60.7" y="114.3">14</text>
<text x="73.4" y="117.8">11</text>
<text x="73.4" y="114.3">13</text>
<text x="75.8" y="119.9">9</text>
<text x="75.8" y="116.4">11</text>
<text x="58.2" y="123.5">8</text>
<text x="60.7" y="124.9">8</text>
<text x="60.7" y="121.4">10</text>
<text x="73.4" y="124.9">7</text>
<text x="73.4" y="121.4">9</text>
<text x="75.8" y="123.5">7</text>
<text x="58.2" y="130.5">4</text>
<text x="58.2" y="127">6</text>
<text x="60.7" y="131.9">4</text>
<text x="60.7" y="128.4">6</text>
<text x="73.4" y="131.9">3</text>
<text x="73.4" y="128.4">5</text>
<text x="75.8" y="130.5">3</text>
<text x="75.8" y="127">5</text>
<text x="58.2" y="134.1">2</text>
<text x="60.7" y="135.5">2</text>
<text x="73.4" y="135.5">1</text>
<text x="75.8" y="134.1">1</text>
<text x="58.2" y="160.5">18</text>
<text x="58.2" y="157">20</text>
<text x="60.7" y="161.9">18</text>
<text x="60.7" y="158.4">20</text>
<text x="73.4" y="161.9">17</text>
<text x="73.4" y="158.4">19</text>
<text x="75.8" y="160.5">17</text>
<text x="75.8" y="157">19</text>
<text x="58.2" y="167.6">14</text>
<text x="58.2" y="164">16</text>
<text x="60.7" y="165.5">16</text>
<text x="73.4" y="165.5">15</text>
<text x="75.8" y="167.6">13</text>
<text x="75.8" y="164">15</text>
<text x="58.2" y="171.1">12</text>
<text x="60.7" y="172.5">12</text>
<text x="60.7" y="169">14</text>
<text x="73.4" y="172.5">11</text>
<text x="73.4" y="169">13</text>
<text x="75.8" y="171.1">11</text>
<text x="58.2" y="178.2">8</text>
<text x="58.2" y="174.6">10</text>
<text x="60.7" y="179.6">8</text>
<text x="60.7" y="176">10</text>
<text x="73.4" y="179.6">7</text>
<text x="73.4" y="176">9</text>
<text x="75.8" y="178.2">7</text>
<text x="75.8" y="174.6">9</text>
<text x="58.2" y="185.2">4</text>
<text x="58.2" y="181.7">6</text>
<text x="60.7" y="183.1">6</text>
<text x="73.4" y="183.1">5</text>
<text x="75.8" y="185.2">3</text>
<text x="75.8" y="181.7">5</text>
<text x="58.2" y="188.7">2</text>
<text x="60.7" y="190.1">2</text>
<text x="60.7" y="186.6">4</text>
<text x="73.4" y="190.1">1</text>
<text x="73.4" y="186.6">3</text>
<text x="75.8" y="188.7">1</text>
<text x="58.2" y="213.4">20</text>
<text x="60.7" y="214.8">20</text>
<text x="73.4" y="214.8">19</text>
<text x="75.8" y="213.4">19</text>
<text x="58.2" y="220.5">16</text>
<text x="58.2" y="217">18</text>
<text x="60.7" y="221.9">16</text>
<text x="60.7" y="218.4">18</text>
<text x="73.4" y="221.9">15</text>
<text x="73.4" y="218.4">17</text>
<text x="75.8" y="220.5">15</text>
<text x="75.8" y="217">17</text>
<text x="58.2" y="227.5">12</text>
<text x="58.2" y="224">14</text>
<text x="60.7" y="225.4">14</text>
<text x="73.4" y="225.4">13</text>
<text x="75.8" y="227.5">11</text>
<text x="75.8" y="224">13</text>
<text x="58.2" y="231.1">10</text>
<text x="60.7" y="232.5">10</text>
<text x="60.7" y="229">12</text>
<text x="73.4" y="232.5">9</text>
<text x="73.4" y="229">11</text>
<text x="75.8" y="231.1">9</text>
<text x="58.2" y="238.1">6</text>
<text x="58.2" y="234.6">8</text>
<text x="60.7" y="239.5">6</text>
<text x="60.7" y="236">8</text>
<text x="73.4" y="239.5">5</text>
<text x="73.4" y="236">7</text>
<text x="75.8" y="238.1">5</text>
<text x="75.8" y="234.6">7</text>
<text x="58.2" y="245.2">2</text>
<text x="58.2" y="241.7">4</text>
<text x="60.7" y="243.1">4</text>
<text x="73.4" y="243.1">3</text>
<text x="75.8" y="245.2">1</text>
<text x="75.8" y="241.7">3</text>
<text x="60.7" y="246.6">2</text>
<text x="73.4" y="246.6">1</text>
</g>
<g font-size="3.2" fill="#333">
<text x="161.9" y="203.2" transform="rotate(-90 161.9 203.2)">1</text>
<text x="165.5" y="203.2" transform="rotate(-90 165.5 203.2)">3</text>
<text x="169" y="203.2" transform="rotate(-90 169 203.2)">2</text>
</g>
</svg>
